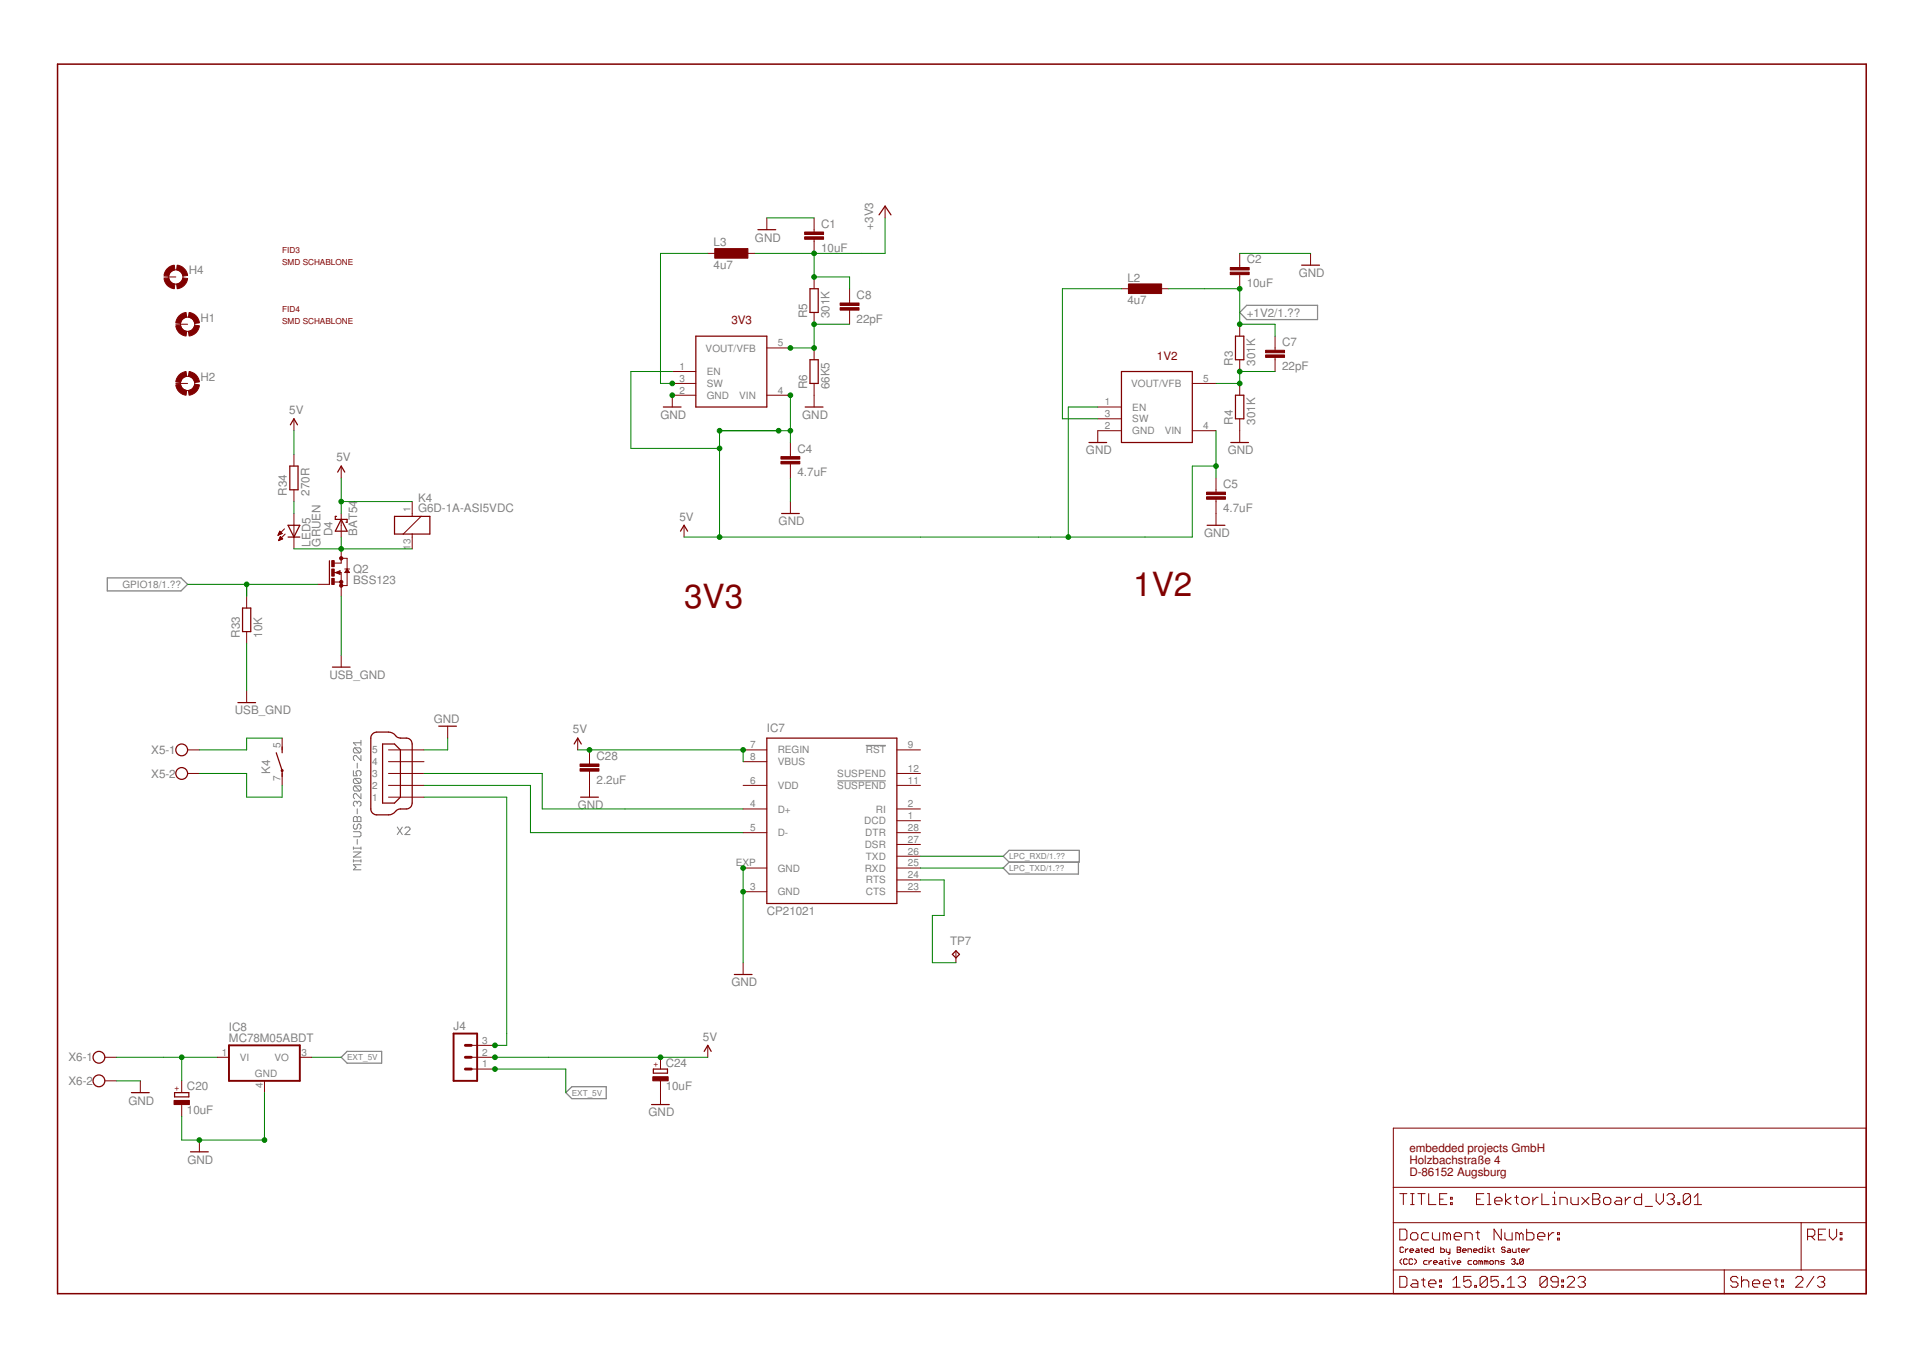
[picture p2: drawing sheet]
<svg xmlns="http://www.w3.org/2000/svg" width="297mm" height="210mm" viewBox="0 0 297 210" stroke-linecap="round" stroke-linejoin="round" font-family="sans-serif">
<g fill="none" stroke="#808080" stroke-width=".15">
<path d="M54.6 119v.8h.6l-.2-.4v-.2l.2-.2h.4l.2 .2v.4l-.2 .2M54.8 115.5h.8l.2 .2v.4l-.2 .2M54.8 115.5l-.2 .2v.4l.2 .2h.8M54.8 115.5l.8 .8M55.2 117.9v.7M55.8 114.3v.8M55.8 116.7v.8l-.8-.8h-.2l-.2 .2v.4l.2 .2M55.8 114.7h-1.2l.4 .4M133.7 115.1h3.1M54.6 126.3l.2-.2h.2l.2 .2 .2-.2h.2l.2 .2v.6h-1.2zM54.6 128.5h1l.2 .2v.4l-.2 .1h-1M54.6 133h1.2"/>
<path d="M54.6 130.8v.4M54.6 132.8v.4M54.6 131.6h1.2l-1.2 .8h1.2M54.6 131h1.2M54.8 120.2h.8l.2 .2v.4l-.2 .2M54.8 121.4h.8l.2 .2v.4l-.2 .2M54.8 127.3l-.2 .2v.4l.2 .2h.2l.2-.2v-.4l.2-.2h.2l.2 .2v.4l-.2 .2M54.8 120.2l-.2 .2v.4l.2 .2h.8M54.8 121.4l-.2 .2v.4l.2 .2h.8M54.8 121.4l.8 .8M54.8 120.2l.8 .8M55.2 124l.2-.2h.2l.2 .2v.3l-.2 .2"/>
<path d="M55.2 124l-.2-.2h-.2l-.2 .2v.3l.2 .2M55.2 124v.1M55.2 124.9v.8M55.2 126.3v.6M55.2 129.6v.8M55.8 133.6h-1.2l.4 .3-.4 .4h1.2M55.8 122.6v.8l-.8-.8h-.2l-.2 .2v.4l.2 .2M55.8 130.8v.4M55.8 132.8v.4M61.4 127.7l.7 1.2M62.1 127.7l-.7 1.2M62.5 127.9l.2-.2h.4l.2 .2v.2l-.8 .8h.8"/>
<path d="M129.3 120.6h7.5"/>
</g>
<path d="M192.6 47.2h10.9v2.2h-10.9l-1.1-1.1zM16.6 89.3h11.4l1 1-1 1h-11.4zM155 132.2l.9-.9h10.8v1.9h-10.8zM155.9 133.2l-.9 .9 .9 .9h10.7v-1.8M52.7 163.3l.9-.9h5.3v1.8h-5.3zM87.4 168.8l.9-.9h5.3v1.8h-5.3z" fill="none" stroke="#808080" stroke-width=".19"/>
<g fill="none" stroke="#800000" stroke-width=".15">
<path d="M109.3 39.1h1.8M114.8 39.1h1.8M118.4 33.7v1.8M125.8 33.7v2.1M125.8 36.9v2.2M136.7 31.8v1.9M191.5 39.1v2.2M202.4 39.1v1.9M25.3 42.8h1.9M27.2 59.2h1.8M27.2 50.1h1.8M103.8 57.4h3.7"/>
<path d="M103.8 59.2h3.7M118.4 53.7h3.7M125.8 42.8v1.8M125.8 48.3v1.8M125.8 53.7v1.9M125.8 59.2v3.7M131.2 44.6v2.2M131.2 47.9v2.2M173.2 44.6h1.8M178.7 44.6h1.8M184.2 59.2h3.6M191.5 42.4v2.2"/>
<path d="M191.5 50.1v1.8M191.5 55.6v1.8M191.5 59.2v1.8M197 51.9v2.2M197 55.2v2.2M45.4 64.7v1.8M45.4 70.2v1.8M45.4 75.6v1.9M45.4 79.3v5.5M52.7 72v1.8M52.7 79.3v3.7M63.7 77.5v2.3"/>
<path d="M65 79.8l-2.7 2.7M107.5 61h-3.7v1.9M118.4 61h3.7M122.1 68.3v2.2M122.1 71.6v2.2M122.1 77.5v1.8M169.6 62.9h3.6M169.6 64.7h3.6M173.2 66.5h-3.6v1.8M184.2 66.5h3.6M187.8 73.8v2.2M187.8 77.1v4"/>
<path d="M191.5 64.7v3.6M38.1 92.1v1.8M38.1 97.6v1.8M43 82.6h.1M43 82.5h.2M43 82.5h.4M43 83.5h.1M43.1 82.4h.5M43.1 83.4h.1M43.1 82.3h.4M43.1 83.3h.3M43.1 82.3h.3"/>
<path d="M43.1 83.2h.5M43.2 82.2h.1M43.2 83.2h.4M43.2 82.1h.1M43.2 83.1h.3M43.2 83h.3M43.3 83h.1M43.3 82.9l-.3 .6M43.3 82.9l.4 .3-.7 .3M43.3 82.9h.1M43.6 82.4l-.4-.4-.3 .7M43.6 82.4l-.7 .3"/>
<path d="M43.9 81.7l-1 1M44 82.5l-1 1M49.1 90.3h1.8M51.6 88.4h1.1v3.7M51.6 89.9h1.1M51.8 88.4l.7-.2v.5zM52.7 84.8v2.2h-1.1M52.7 86.2h.9v4.2h-.9M53.3 87.9h.7M53.6 87.9l.4 .5h-.7zM63.7 82.5v2.3M105.7 81.1v1.9"/>
<path d="M29 115.8h1.8M29 119.5h1.8M38.1 106.7v1.8M43.6 114v1.8M43.6 119.5v1.8M52.7 101.2v1.8M60 115.8h5.5M60 117.6h5.5M60 119.5h5.5M69.2 112.2v1.8M89.2 114v1.8M91.1 115.8v2.2"/>
<path d="M91.1 119.1v4M114.8 115.8h3.6M114.8 117.6h3.6M138.5 115.8h3.7M138.5 119.5h3.7M60 121.3h5.5M60 123.1h5.5M114.8 121.3h3.6M114.8 137.7h3.6M114.8 124.9h3.6M114.8 128.6h3.6M114.8 134.1h3.6"/>
<path d="M138.5 121.3h3.7M138.5 137.7h3.7M138.5 124.9h3.7M138.5 128.6h3.7M138.5 126.8h3.7M138.5 130.4h3.7M138.5 132.2h3.7M138.5 134.1h3.7M138.5 135.9h3.7M114.8 148.7v1.8M147.7 146.9v1.8M16.2 163.3h1.8"/>
<path d="M16.2 166.9h1.8M21.7 166.9v1.9M28.1 166.9v1.9M28.1 170.6v1.8M30.8 176.1v1.8M33.5 163.3h1.9M40.9 166.9v1.9M46.3 163.3h1.9M72.8 165.1h3.7M72.8 163.3h3.7M72.8 161.5h3.7M102 163.3v1.8"/>
<path d="M102 166.9v3.7M109.3 161.5v1.8M215.2 174.2h73.1v25.6h-73.1zM215.2 188.8h73.1M215.2 196.2h73.1M215.2 183.4h73.1M216.2 189.8h.8l.3 .3v1.1l-.3 .3h-.8zM216.2 197.1h.8l.3 .3v1.1l-.3 .3h-.8zM216.2 184.4h1.1M216.5 194.4l-.2 .3v.3l.2 .3M216.8 184.4v1.7M216.8 192.7l-.1-.1h-.3l-.1 .1v.6l.1 .1h.3l.1-.1"/>
<path d="M217.1 192.9v.5M217.4 194.6l-.2-.2h-.2l-.2 .2v.5l.2 .2h.2l.2-.2M217.5 192.9l-.4 .3M217.8 193.2h.6l-.2-.3h-.3l-.1 .1v.3l.1 .1h.3M217.9 184.4h.5M217.9 186.1h.5M218.2 197.7h.5l.3 .3v.8h-.8l-.3-.3 .3-.2h.8M218.2 190.4h.5l.3 .3v.5l-.3 .3h-.5l-.3-.3v-.5zM218.2 184.4v1.7M218.2 194.6l-.1-.2h-.3l-.1 .2v.5l.1 .2h.3l.1-.2M218.5 194.4l.3 .3v.3l-.3 .3M218.8 192.9h.3l.1 .1v.4h-.4l-.2-.1 .2-.1h.4"/>
<path d="M219 184.4h1.1M219.5 192.9h.3M219.6 197.7h.5M219.6 184.4v1.7M219.6 192.7v.6l.2 .1M219.9 197.4v1.1l.2 .3M220 193.2h.6l-.1-.3h-.3l-.2 .1v.3l.2 .1h.3M220.5 194.7h-.5l-.1 .2v.2l.1 .2h.5M220.7 198.3h1.1v-.3l-.3-.3h-.5l-.3 .3v.5l.3 .3h.5M220.7 184.4v1.7h1.1M220.7 190.4h-.8l-.3 .3v.5l.3 .3h.8M220.7 194.7v.6"/>
<path d="M221.1 194.7l-.4 .3M221.3 190.4v.8l.2 .3h.9v-1.1M221.4 192.6v.8h-.4l-.1-.1v-.3l.1-.1h.4M221.4 195h.6l-.2-.3h-.2l-.2 .2v.2l.2 .2h.2M222.4 198.5h.3v.3h-.3zM222.4 197.7h.3v.3h-.3zM222.4 185.2h.5M222.4 194.7h.3l.1 .2v.4h-.4l-.1-.2 .1-.1h.4M222.5 192.6v.8h.5l.1-.1v-.3l-.1-.1h-.5M223.1 194.7h.3M223.3 194.6v.5l.1 .2M223.4 192.9v.4l.1 .1h.5"/>
<path d="M223.5 184.4h-1.1v1.7h1.1M223.5 190.7l-.3-.3h-.3v1.1M223.5 190.7l.3-.3 .2 .3v.8M223.5 190.7v.8M223.7 195.3h.3M223.7 194.7h.1v.6M223.8 194.3v.1M224 192.9v.7l-.3 .1M224 185.8h.3v.3h-.3zM224 184.9h.3v.3h-.3zM224.2 194.7l.3 .6 .3-.6M224.4 198.8h1.2"/>
<path d="M224.4 197.7l.6-.6v1.7M224.6 191h1.1v-.3l-.3-.3h-.5l-.3 .3v.5l.3 .3h.5M225.1 192.6h.4l.1 .1-.1 .3 .1 .3-.1 .1h-.4zM225.1 195h.5l-.1-.3h-.3l-.1 .2v.2l.1 .2h.3M225.1 193h.4M225.9 193.2h.6l-.2-.3h-.2l-.2 .1v.3l.2 .1h.2M226.3 191.5v-1.1h.8l.3 .3v.8M226.8 193.4v-.5h.4l.1 .1v.4M227.2 197.1h-1.1v.9l.6-.3h.2l.3 .3v.5l-.3 .3h-.5l-.3-.3M227.3 194.7h-.4l-.1 .2v.2l.1 .2h.4M227.6 193.2h.6l-.2-.3h-.3l-.1 .1v.3l.1 .1h.3M227.7 194.7h.3l.2 .2v.2l-.2 .2h-.3l-.1-.2v-.2z"/>
<path d="M227.8 198.5h.3v.3h-.3zM228 190.4h.5M228.1 185.2h.5M228.3 190.1v1.1l.2 .3M228.7 194.9l.2-.2 .1 .2v.4M228.7 194.9l-.3-.2v.6M228.7 194.9v.4M229 192.6v.8h-.4l-.2-.1v-.3l.2-.1h.4M229.2 184.4h-1.1v1.7h1.1M229.3 193.4h.3M229.3 192.9h.1v.5M229.4 192.5v.1"/>
<path d="M229.6 194.9l.1-.2 .1 .2v.4M229.6 194.9l-.3-.2v.6M229.6 194.9v.4M229.7 197.4v1.1l-.2 .3h-.6l-.3-.3M229.7 197.4l-.2-.3h-.6l-.3 .3v1.1M229.7 197.4l-1.1 1.1M229.8 184.4h.2v1.7M229.8 186.1h.5M229.8 192.6v.8M230.3 192.9l-.5 .3 .5 .2M230.3 194.7h.2l.2 .2v.2l-.2 .2h-.2l-.2-.2v-.2zM230.5 192.9h.3"/>
<path d="M230.7 192.7v.6l.1 .1M230.9 185.5h1.1v-.3l-.3-.3h-.5l-.3 .3v.6l.3 .3h.5M231 195.3v-.6h.4l.1 .2v.4M231.4 197.1h-1.1v.9l.6-.3h.2l.3 .3v.5l-.3 .3h-.5l-.3-.3M231.9 189.8v1.7l-1.1-1.7v1.7M232 198.5h.3v.3h-.3zM232.4 194.7h-.5l-.1 .2 .6 .2-.2 .2h-.4M232.5 190.4v.8l.2 .3h.9v-1.1M232.5 192.7l-.1-.1h-.3l-.2 .1 .2 .3h.3l.1 .2-.1 .2h-.3l-.2-.1M232.6 184.4v1.7M232.8 198.8h1.2M232.8 197.7l.6-.6v1.7"/>
<path d="M232.9 192.9h.3l.1 .1v.4h-.4l-.1-.1 .1-.1h.4M233.4 184.9l-.8 .6 .8 .6M233.5 194.6l.1-.2h.3l.1 .2-.1 .3M233.6 192.9v.4l.2 .1h.4v-.5M233.8 194.9h.1M233.9 194.9l.1 .1-.1 .3h-.3l-.1-.2M234 184.9h.5M234.3 184.6v1.2l.2 .3M234.3 195.1h.2v.2h-.2zM234.5 192.9h.2M234.5 197.4l.3-.3h.6l.2 .3v.3l-.2 .3M234.6 192.7v.6l.1 .1"/>
<path d="M234.7 190.7l-.3-.3h-.3v1.1M234.7 190.7v.8M234.7 190.7l.3-.3 .3 .3v.8M235 193.2h.6l-.2-.3h-.2l-.2 .1v.3l.2 .1h.2M235.1 198h.3M235.1 185.2l.3-.3h.5l.3 .3v.6l-.3 .3h-.5l-.3-.3zM235.3 194.6l-.1-.2h-.3l-.2 .2v.5M235.3 194.6v.5l-.1 .2h-.3l-.2-.2M235.3 194.6l-.6 .5M235.4 198l.2 .3v.2l-.2 .3h-.6l-.3-.3M235.8 189.8v1.7h.9l.2-.3v-.5l-.2-.3h-.9M235.9 192.9v.5"/>
<path d="M236.3 192.9h-.2l-.2 .3M236.8 184.9v1.2M237.5 191h1.1v-.3l-.3-.3h-.5l-.3 .3v.5l.3 .3h.5M237.6 184.9h-.3l-.5 .6M238.2 184.4v1.7h1.1M239 197.4v1.1l-.3 .3h-.6l-.2-.3M239 197.4l-.3-.3h-.6l-.2 .3v1.1M239 197.4l-1.1 1.1M239.2 190.4v1.1M239.8 186.1h.6M239.8 184.9h.3v1.2M240 190.4h-.2l-.6 .6"/>
<path d="M240.1 184.1v.3M240.6 191.2h.3v.3h-.3zM240.6 190.4h.3v.3h-.3zM240.7 198h-.9l-.2-.3v-.3l.2-.3h.6l.3 .3v1.1l-.3 .3h-.6l-.2-.3M241 186.1v-1.2h.8l.3 .3v.9M241.2 198.5h.3v.3h-.3zM241.2 197.7h.3v.3h-.3zM242.1 197.4l.3-.3h.5l.3 .3v.3l-1.1 1.1h1.1M242.7 184.9v.9l.2 .3h.9v-1.2M243.8 197.4l.2-.3h.6l.3 .3v.3l-.3 .3M244.3 198h.3M244.3 184.9l1.1 1.2"/>
<path d="M244.6 198l.3 .3v.2l-.3 .3h-.6l-.2-.3M245.4 184.9l-1.1 1.2M246 184.4h.8l.3 .2v.3l-.3 .3 .3 .3v.3l-.3 .3h-.8zM246 185.2h.8M247.7 185.2l.3-.3h.5l.3 .3v.6l-.3 .3h-.5l-.3-.3zM249.7 184.9h.5l.3 .3v.9h-.8l-.3-.3 .3-.3h.8M251.1 184.9v1.2M251.9 184.9h-.3l-.5 .6M253.6 184.4v1.7h-.9l-.2-.3v-.6l.2-.3h.9M254.1 186.3h1.1M255.8 184.4v1.1l.6 .6 .5-.6v-1.1M257.5 184.6l.3-.2h.5l.3 .2v.3l-.3 .3"/>
<path d="M258.1 185.2h.2M258.3 185.2l.3 .3v.3l-.3 .3h-.5l-.3-.3M259.2 185.8h.3v.3h-.3zM261.1 184.6l-.2-.2h-.6l-.3 .2v1.2M261.1 184.6v1.2l-.2 .3h-.6l-.3-.3M261.1 184.6l-1.1 1.2M261.7 186.1h1.1M261.7 184.9l.6-.5v1.7M266.3 196.2v3.6M268.5 197.4l-.3-.3h-.6l-.3 .3v.3l.3 .3h.6l.3 .3v.2l-.3 .3h-.6l-.3-.3M269 198l.3-.3h.6l.2 .3v.8M269 197.1v1.7"/>
<path d="M270.7 198.3h1.1v-.3l-.3-.3h-.5l-.3 .3v.5l.3 .3h.5M272.4 198.3h1.1v-.3l-.3-.3h-.6l-.2 .3v.5l.2 .3h.6M274.1 197.7h.5M274.3 197.4v1.1l.3 .3M275.2 198.5h.3v.3h-.3zM275.2 197.7h.3v.3h-.3zM277.4 197.4l.3-.3h.5l.3 .3v.3l-1.1 1.1h1.1M278.2 188.8v7.4M279.2 191h.8l.3-.3v-.6l-.3-.3h-.8v1.7M279.8 191l.5 .5M280.2 197.1l-1.1 1.7M280.7 197.4l.3-.3h.6l.3 .3v.3l-.3 .3"/>
<path d="M280.9 190.7h.6M281.3 198h.3M281.6 198l.3 .3v.2l-.3 .3h-.6l-.3-.3M282 189.8h-1.1v1.7h1.1M282.6 189.8v1.2l.5 .5 .6-.5v-1.2M284.2 191.2h.3v.3h-.3zM284.2 190.4h.3v.3h-.3z"/>
<circle cx="27.2" cy="42.8" r="1.1"/>
<circle cx="29" cy="50.1" r="1.1"/>
<circle cx="29" cy="59.2" r="1.1"/>
</g>
<path d="M8.9 9.9h279.4v189.9h-279.4z" fill="none" stroke="#800000" stroke-width=".23"/>
<g fill="none" stroke="#800000" stroke-width=".19">
<path d="M117.1 35.5h2.7M135.8 33.2l.9-1.4 .9 1.4M107.5 51.9h10.9v11h-10.9zM125.1 44.6h1.3v3.7h-1.3zM125.1 55.6h1.3v3.6h-1.3zM173.2 57.4h11v10.9h-11zM190.8 51.9h1.3v3.7h-1.3zM201.1 41h2.7M44.8 72h1.2v3.6h-1.2zM44.9 65.6l.5-.9 .6 .9M52 79.8h-.2v.4h1.8v.5h-.2M52.2 72.9l.5-.9 .6 .9"/>
<path d="M60.9 79.8h5.5v2.7h-5.5zM102.5 62.9h2.7M120.7 79.3h2.8M124.4 62.9h2.7M168.2 68.3h2.7M190.1 68.3h2.7M190.8 61h1.3v3.7h-1.3zM37.5 93.9h1.2v3.7h-1.2zM44.5 81.1h1.8l-.9 1.9zM44.5 83h1.8M50.9 86.6v3.7M52 88.4l.4 .2v-.4l-.3 .2"/>
<path d="M52.7 80.2l.9 1.8h-1.8zM53.6 88.1l.2 .2h-.4zM105.1 82l.6-.9 .5 .9M186.5 81.1h2.7M36.7 108.5h2.8M42.7 116.3l.9 2.7v.9M43.6 115.4v.9M51.4 103h2.7M57.6 113.3l.6-.2h1.8a2 2 0 0 1 1.4 .8l.4 .1a1.61 1.61 0 0 1 1.6 .3l.3 .6v9.1a.9 .9 0 0 1-.9 .9 1.76 1.76 0 0 0-1.5 .3l-.2 .1a1.4 1.4 0 0 1-1.1 .6l-2-.1a.92 .92 0 0 1-.7-.9v-10.9v-.3zM59.1 114.9h1.8l.9 .9v7.3l-.9 .9h-1.8zM67.8 112.2h2.7M88.7 114.9l.5-.9 .6 .9"/>
<path d="M118.4 114h20.1v25.6h-20.1zM89.7 123.1h2.7M113.4 150.5h2.8M147.1 147.4l.6-.5 .5 .5-.5 .6zM20.3 168.8h2.8M27 168.8h2.2v.6h-2.2zM29.4 177.9h2.8M100.6 170.6h2.8M100.9 165.1h2.2v.7h-2.2zM108.8 162.4l.5-.9 .6 .9"/>
<circle cx="28.1" cy="115.8" r=".91"/>
<circle cx="28.1" cy="119.5" r=".91"/>
<circle cx="15.3" cy="163.3" r=".91"/>
<circle cx="15.3" cy="166.9" r=".91"/>
</g>
<g fill="#800000" stroke="#800000" stroke-width=".15">
<path d="M110.4 38.4h5.1v1.5h-5.1z"/>
<path d="M120.6 71.3h2.9v.3h-2.9z"/>
<path d="M120.6 70.5h2.9v.4h-2.9z"/>
<path d="M124.3 36.6h2.9v.4h-2.9z"/>
<path d="M124.3 35.8h2.9v.4h-2.9z"/>
<path d="M174.3 43.9h5.1v1.4h-5.1z"/>
<path d="M186.4 76.7h2.9v.4h-2.9z"/>
<path d="M186.4 76h2.9v.4h-2.9z"/>
<path d="M190 42h3v.4h-3z"/>
<path d="M190 41.3h3v.4h-3z"/>
<path d="M129.8 47.5h2.9v.4h-2.9z"/>
<path d="M129.8 46.8h2.9v.4h-2.9z"/>
<path d="M195.5 54.8h2.9v.4h-2.9z"/>
<path d="M195.5 54.1h2.9v.4h-2.9z"/>
<path d="M89.6 118.7h2.9v.4h-2.9z"/>
<path d="M89.6 118h2.9v.4h-2.9z"/>
<path d="M26.9 170h2.4v.6h-2.4z"/>
<path d="M100.8 166.3h2.4v.6h-2.4z"/>
<path d="M51.2 86.6h.4v.9h-.4z"/>
<path d="M51.2 89.3h.4v1h-.4z"/>
<path d="M51.2 87.9h.4v1.1h-.4z"/>
</g>
<g fill="#800000" stroke="#800000" stroke-width=".15">
<path d="M27.4 41a1.86 1.86 0 0 1 1.6 1.5l-.7 .2a1.14 1.14 0 0 0-1-1z" fill-rule="evenodd"/>
<path d="M25.8 41.5l.6-.4 .5-.1 .1 .7a1.14 1.14 0 0 0-.9 1l-.8-.2 .2-.4z" fill-rule="evenodd"/>
<path d="M25.3 43l.8-.1a1.08 1.08 0 0 0 .9 1l-.1 .7a1.76 1.76 0 0 1-1.6-1.6z" fill-rule="evenodd"/>
<path d="M27.3 43.9a1.13 1.13 0 0 0 1-1l.7 .1a1.81 1.81 0 0 1-1.6 1.6z" fill-rule="evenodd"/>
<path d="M29.2 48.3a1.81 1.81 0 0 1 1.6 1.6l-.7 .1a1.14 1.14 0 0 0-1-1z" fill-rule="evenodd"/>
<path d="M27.7 48.8l.5-.4 .5-.1 .1 .7a1.14 1.14 0 0 0-.9 1l-.7-.1 .1-.5z" fill-rule="evenodd"/>
<path d="M27.2 50.3l.7-.1a1.08 1.08 0 0 0 .9 1l-.1 .7a1.76 1.76 0 0 1-1.5-1.6z" fill-rule="evenodd"/>
<path d="M29.1 51.2a1.08 1.08 0 0 0 1-1l.7 .1a1.76 1.76 0 0 1-1.6 1.6z" fill-rule="evenodd"/>
<path d="M29.2 57.4a1.81 1.81 0 0 1 1.6 1.6l-.7 .1a1.14 1.14 0 0 0-1-1z" fill-rule="evenodd"/>
<path d="M27.7 57.9l.5-.4 .5-.1 .1 .7a1.08 1.08 0 0 0-.9 1l-.7-.1 .1-.5z" fill-rule="evenodd"/>
<path d="M27.2 59.4h.7a1.08 1.08 0 0 0 .9 .9l-.1 .7a1.81 1.81 0 0 1-1.5-1.6z" fill-rule="evenodd"/>
<path d="M29.1 60.3a1.08 1.08 0 0 0 1-.9h.7a1.81 1.81 0 0 1-1.6 1.6z" fill-rule="evenodd"/>
<circle cx="52.7" cy="90.4" r=".25"/>
<circle cx="52.7" cy="89.9" r=".25"/>
<circle cx="52.7" cy="86.2" r=".25"/>
</g>
<g fill="none" stroke="#800000" stroke-width=".3">
<path d="M70.1 159.6h3.6v7.3h-3.6zM35.4 161.5h10.9v5.4h-10.9z"/>
<circle cx="43.6" cy="119" r=".08"/>
</g>
<path d="M71.9 161.5h.9M71.9 163.3h.9M71.9 165.1h.9" fill="none" stroke="#800000" stroke-width=".44"/>
<g fill="none" stroke="#008000" stroke-width=".15">
<path d="M109.3 39.1h-7.3v20.1h1.8M118.4 33.7h7.4M125.8 39.1v3.7h5.4v1.8M136.7 33.7v5.4h-20.1M191.5 39.1h10.9M103.8 57.4h-6.3v11.9h13.6M131.2 50.1h-5.4v3.6h-3.7M173.2 44.6h-9.1v20.1h5.5M180.5 44.6h11v5.5h5.5v1.8M197 57.4h-5.5v1.8h-3.7M45.4 66.5v3.7M45.4 77.5v1.8"/>
<path d="M52.7 77.5h11M52.7 73.8v5.5M122.1 66.5h-11v16.5M122.1 61v7.3M122.1 73.8v3.7M169.6 62.9h-4.6v20.1M187.8 72h-3.6v11h-78.5M187.8 66.5v7.3M29 90.3h20.1M38.1 90.3v1.8M38.1 99.4v7.3M45.4 84.8h18.3"/>
<path d="M52.7 83v1.8M52.7 92.1v9.1M30.8 119.5h7.3v3.6h5.5v-1.8M43.6 114h-5.5v1.8h-7.3M65.5 119.5h18.3v5.4h31M69.2 114v1.8h-3.7M89.2 115.8h25.6v1.8M65.5 121.3h16.4v7.3h32.9M65.5 123.1h12.8v38.4h-1.8M114.8 134.1v14.6M142.2 134.1h12.8M142.2 132.2h12.8"/>
<path d="M142.2 135.9h3.6v5.5h-1.8v7.3h3.7M18 163.3h15.5M18 166.9h3.7M28.1 163.3v3.6M40.9 168.8v7.3h-12.8v-3.7M48.2 163.3h4.5M76.5 163.3h32.8M76.5 165.1h10.9v3.7"/>
</g>
<g fill="#008000" stroke="#008000" stroke-width=".15">
<circle cx="103.8" cy="59.2" r=".36"/>
<circle cx="125.8" cy="53.7" r=".36"/>
<circle cx="122.1" cy="53.7" r=".36"/>
<circle cx="125.8" cy="50.1" r=".36"/>
<circle cx="125.8" cy="39.1" r=".36"/>
<circle cx="125.8" cy="42.8" r=".36"/>
<circle cx="114.8" cy="115.8" r=".36"/>
<circle cx="91.1" cy="115.8" r=".36"/>
<circle cx="76.5" cy="163.3" r=".36"/>
<circle cx="102" cy="163.3" r=".36"/>
<circle cx="122.1" cy="61" r=".36"/>
<circle cx="122.1" cy="66.5" r=".36"/>
<circle cx="120.3" cy="66.5" r=".36"/>
<circle cx="111.1" cy="66.5" r=".36"/>
<circle cx="187.8" cy="72" r=".36"/>
<circle cx="111.1" cy="83" r=".36"/>
<circle cx="111.1" cy="69.3" r=".36"/>
<circle cx="165" cy="83" r=".36"/>
<circle cx="52.7" cy="77.5" r=".36"/>
<circle cx="103.8" cy="61" r=".36"/>
<circle cx="114.8" cy="137.7" r=".36"/>
<circle cx="114.8" cy="134.1" r=".36"/>
<circle cx="40.9" cy="176.1" r=".36"/>
<circle cx="30.8" cy="176.1" r=".36"/>
<circle cx="191.5" cy="59.2" r=".36"/>
<circle cx="191.5" cy="57.4" r=".36"/>
<circle cx="191.5" cy="44.6" r=".36"/>
<circle cx="191.5" cy="50.1" r=".36"/>
<circle cx="76.5" cy="161.5" r=".36"/>
<circle cx="76.5" cy="165.1" r=".36"/>
<circle cx="28.1" cy="163.3" r=".36"/>
<circle cx="52.7" cy="84.8" r=".36"/>
<circle cx="38.1" cy="90.3" r=".36"/>
</g>
<g font-size="5.1" fill="#800000">
<text x="105.7" y="93.9">3V3</text>
<text x="175.1" y="92.1">1V2</text>
</g>
<g font-size="1.8" fill="#808080">
<text x="126.8" y="35.2">C1</text>
<text x="134.9" y="35.5" transform="rotate(-90 134.9 35.5)">+3V3</text>
<text x="110.2" y="41.5">4u7</text>
<text x="110.2" y="38.1">L3</text>
<text x="116.6" y="37.3">GND</text>
<text x="126.8" y="38.9">10uF</text>
<text x="192.6" y="40.7">C2</text>
<text x="29.2" y="42.4">H4</text>
<text x="132.3" y="46.2">C8</text>
<text x="174.1" y="47">4u7</text>
<text x="174.1" y="43.5">L2</text>
<text x="192.6" y="44.3">10uF</text>
<text x="200.6" y="42.8">GND</text>
<text x="31" y="49.7">H1</text>
<text x="124.7" y="49.2" transform="rotate(-90 124.7 49.2)">R5</text>
<text x="128.1" y="49.2" transform="rotate(-90 128.1 49.2)">301K</text>
<text x="132.3" y="49.8">22pF</text>
<text x="192.6" y="48.9">+1V2/1.??</text>
<text x="198.1" y="53.5">C7</text>
<text x="31" y="58.8">H2</text>
<text x="190.4" y="56.5" transform="rotate(-90 190.4 56.5)">R3</text>
<text x="193.9" y="56.5" transform="rotate(-90 193.9 56.5)">301K</text>
<text x="198.1" y="57.1">22pF</text>
<text x="44.7" y="64">5V</text>
<text x="102" y="64.7">GND</text>
<text x="123.9" y="64.7">GND</text>
<text x="124.7" y="60.1" transform="rotate(-90 124.7 60.1)">R6</text>
<text x="128.1" y="60.1" transform="rotate(-90 128.1 60.1)">66K5</text>
<text x="190.4" y="65.6" transform="rotate(-90 190.4 65.6)">R4</text>
<text x="193.9" y="65.6" transform="rotate(-90 193.9 65.6)">301K</text>
<text x="52" y="71.3">5V</text>
<text x="123.2" y="69.9">C4</text>
<text x="167.7" y="70.2">GND</text>
<text x="189.7" y="70.2">GND</text>
<text x="44.3" y="76.6" transform="rotate(-90 44.3 76.6)">R34</text>
<text x="47.8" y="76.6" transform="rotate(-90 47.8 76.6)">270R</text>
<text x="64.6" y="77.5">K4</text>
<text x="123.2" y="73.5">4.7uF</text>
<text x="188.9" y="75.4">C5</text>
<text x="51.3" y="82.8" transform="rotate(-90 51.3 82.8)">D4</text>
<text x="55.2" y="82.8" transform="rotate(-90 55.2 82.8)">BAT54</text>
<text x="64.6" y="79">G6D-1A-ASI5VDC</text>
<text x="104.9" y="80.4">5V</text>
<text x="120.3" y="81.1">GND</text>
<text x="186" y="83">GND</text>
<text x="188.9" y="79">4.7uF</text>
<text x="48" y="84.4" transform="rotate(-90 48 84.4)">LED5</text>
<text x="49.5" y="84.4" transform="rotate(-90 49.5 84.4)">GRUEN</text>
<text x="54.5" y="88.4">Q2</text>
<text x="54.5" y="90.3">BSS123</text>
<text x="37" y="98.5" transform="rotate(-90 37 98.5)">R33</text>
<text x="40.5" y="98.5" transform="rotate(-90 40.5 98.5)">10K</text>
<text x="50.9" y="104.9">USB_GND</text>
<text x="36.3" y="110.3">USB_GND</text>
<text x="67" y="111.6">GND</text>
<text x="88.5" y="113.3">5V</text>
<text x="118.4" y="113.1">IC7</text>
<text x="23.4" y="116.5">X5-1</text>
<text x="41.8" y="119.5" transform="rotate(-90 41.8 119.5)">K4</text>
<text x="92.2" y="117.4">C28</text>
<text x="23.4" y="120.1">X5-2</text>
<text x="89.2" y="124.9">GND</text>
<text x="92.2" y="121">2.2uF</text>
<text x="118.4" y="141.4">CP21021</text>
<text x="146.7" y="145.9">TP7</text>
<text x="113" y="152.3">GND</text>
<text x="35.4" y="161">MC78M05ABDT</text>
<text x="35.4" y="159.2">IC8</text>
<text x="70.1" y="159.1">J4</text>
<text x="108.6" y="160.7">5V</text>
<text x="10.6" y="163.9">X6-1</text>
<text x="10.6" y="167.6">X6-2</text>
<text x="102.8" y="164.8">C24</text>
<text x="19.8" y="170.6">GND</text>
<text x="28.9" y="172.1">10uF</text>
<text x="28.9" y="168.4">C20</text>
<text x="100.2" y="172.4">GND</text>
<text x="102.8" y="168.4">10uF</text>
<text x="29" y="179.7">GND</text>
</g>
<g font-size="1.8" fill="#800000">
<text x="113" y="50.1">3V3</text>
<text x="178.7" y="55.6">1V2</text>
<text x="217.7" y="178">embedded projects GmbH</text>
<text x="217.7" y="179.8">Holzbachstraße 4</text>
<text x="217.7" y="181.6">D-86152 Augsburg</text>
</g>
<g font-size="1.5" fill="#808080">
<text x="120.1" y="53.5">5</text>
<text x="104.9" y="57.1">1</text>
<text x="104.9" y="59">3</text>
<text x="109" y="54.3">VOUT/VFB</text>
<text x="109.2" y="57.9">EN</text>
<text x="109.2" y="59.8">SW</text>
<text x="174.7" y="59.8">VOUT/VFB</text>
<text x="185.9" y="59">5</text>
<text x="104.9" y="60.8">2</text>
<text x="109.2" y="61.6">GND</text>
<text x="114.2" y="61.6">VIN</text>
<text x="120.1" y="60.8">4</text>
<text x="170.7" y="62.6">1</text>
<text x="170.7" y="64.4">3</text>
<text x="174.9" y="63.4">EN</text>
<text x="174.9" y="65.2">SW</text>
<text x="170.7" y="66.3">2</text>
<text x="174.9" y="67.1">GND</text>
<text x="179.9" y="67.1">VIN</text>
<text x="185.9" y="66.3">4</text>
<text x="63.4" y="79" transform="rotate(-90 63.4 79)">1</text>
<text x="63.4" y="84.9" transform="rotate(-90 63.4 84.9)">13</text>
<text x="18.9" y="90.8">GPIO18/1.??</text>
<text x="43.3" y="115.6" transform="rotate(-90 43.3 115.6)">5</text>
<text x="57.5" y="118.2">4</text>
<text x="57.5" y="116.4">5</text>
<text x="115.9" y="115.6">7</text>
<text x="115.9" y="117.4">8</text>
<text x="120.1" y="116.4">REGIN</text>
<text x="120.1" y="118.2">VBUS</text>
<text x="133.7" y="116.4">RST</text>
<text x="140.2" y="115.6">9</text>
<text x="140.2" y="119.2">12</text>
<text x="43.3" y="120.6" transform="rotate(-90 43.3 120.6)">7</text>
<text x="57.5" y="123.7">1</text>
<text x="57.5" y="121.9">2</text>
<text x="57.5" y="120">3</text>
<text x="115.9" y="121">6</text>
<text x="115.9" y="124.7">4</text>
<text x="120.1" y="121.8">VDD</text>
<text x="120.1" y="125.5">D+</text>
<text x="129.3" y="120">SUSPEND</text>
<text x="129.3" y="121.9">SUSPEND</text>
<text x="135.3" y="125.5">RI</text>
<text x="140.2" y="121">11</text>
<text x="140.2" y="124.7">2</text>
<text x="115.9" y="128.3">5</text>
<text x="120.1" y="129.1">D-</text>
<text x="133.5" y="127.3">DCD</text>
<text x="133.6" y="131">DSR</text>
<text x="133.7" y="129.2">DTR</text>
<text x="140.2" y="126.5">1</text>
<text x="140.2" y="128.3">28</text>
<text x="140.2" y="130.2">27</text>
<text x="140.2" y="132">26</text>
<text x="113.7" y="133.8">EXP</text>
<text x="115.9" y="137.5">3</text>
<text x="120.1" y="134.6">GND</text>
<text x="133.6" y="134.6">RXD</text>
<text x="133.7" y="132.8">TXD</text>
<text x="133.7" y="136.5">RTS</text>
<text x="140.2" y="133.8">25</text>
<text x="140.2" y="135.6">24</text>
<text x="140.2" y="137.5">23</text>
<text x="120.1" y="138.3">GND</text>
<text x="133.7" y="138.3">CTS</text>
<text x="74.5" y="161.2">3</text>
<text x="34.2" y="163">1</text>
<text x="37" y="163.8">VI</text>
<text x="39.4" y="166.4">GND</text>
<text x="42.4" y="163.8">VO</text>
<text x="46.6" y="163">3</text>
<text x="74.5" y="164.9">1</text>
<text x="74.5" y="163">2</text>
<text x="40.6" y="168.1" transform="rotate(-90 40.6 168.1)">4</text>
</g>
<g font-size="1.3" fill="#800000">
<text x="43.6" y="41">SMD SCHABLONE</text>
<text x="43.6" y="39.1">FID3</text>
<text x="43.6" y="50.1">SMD SCHABLONE</text>
<text x="43.6" y="48.3">FID4</text>
<text x="101.6" y="164.8" transform="rotate(-90 101.6 164.8)">+</text>
<text x="27.6" y="168.5" transform="rotate(-90 27.6 168.5)">+</text>
</g>
<g font-size="1.3" fill="#808080">
<text x="155.9" y="134.5">LPC_TXD/1.??</text>
<text x="155.9" y="132.7">LPC_RXD/1.??</text>
<text x="53.6" y="163.8">EXT_5V</text>
<text x="88.3" y="169.2">EXT_5V</text>
</g>
</svg>
